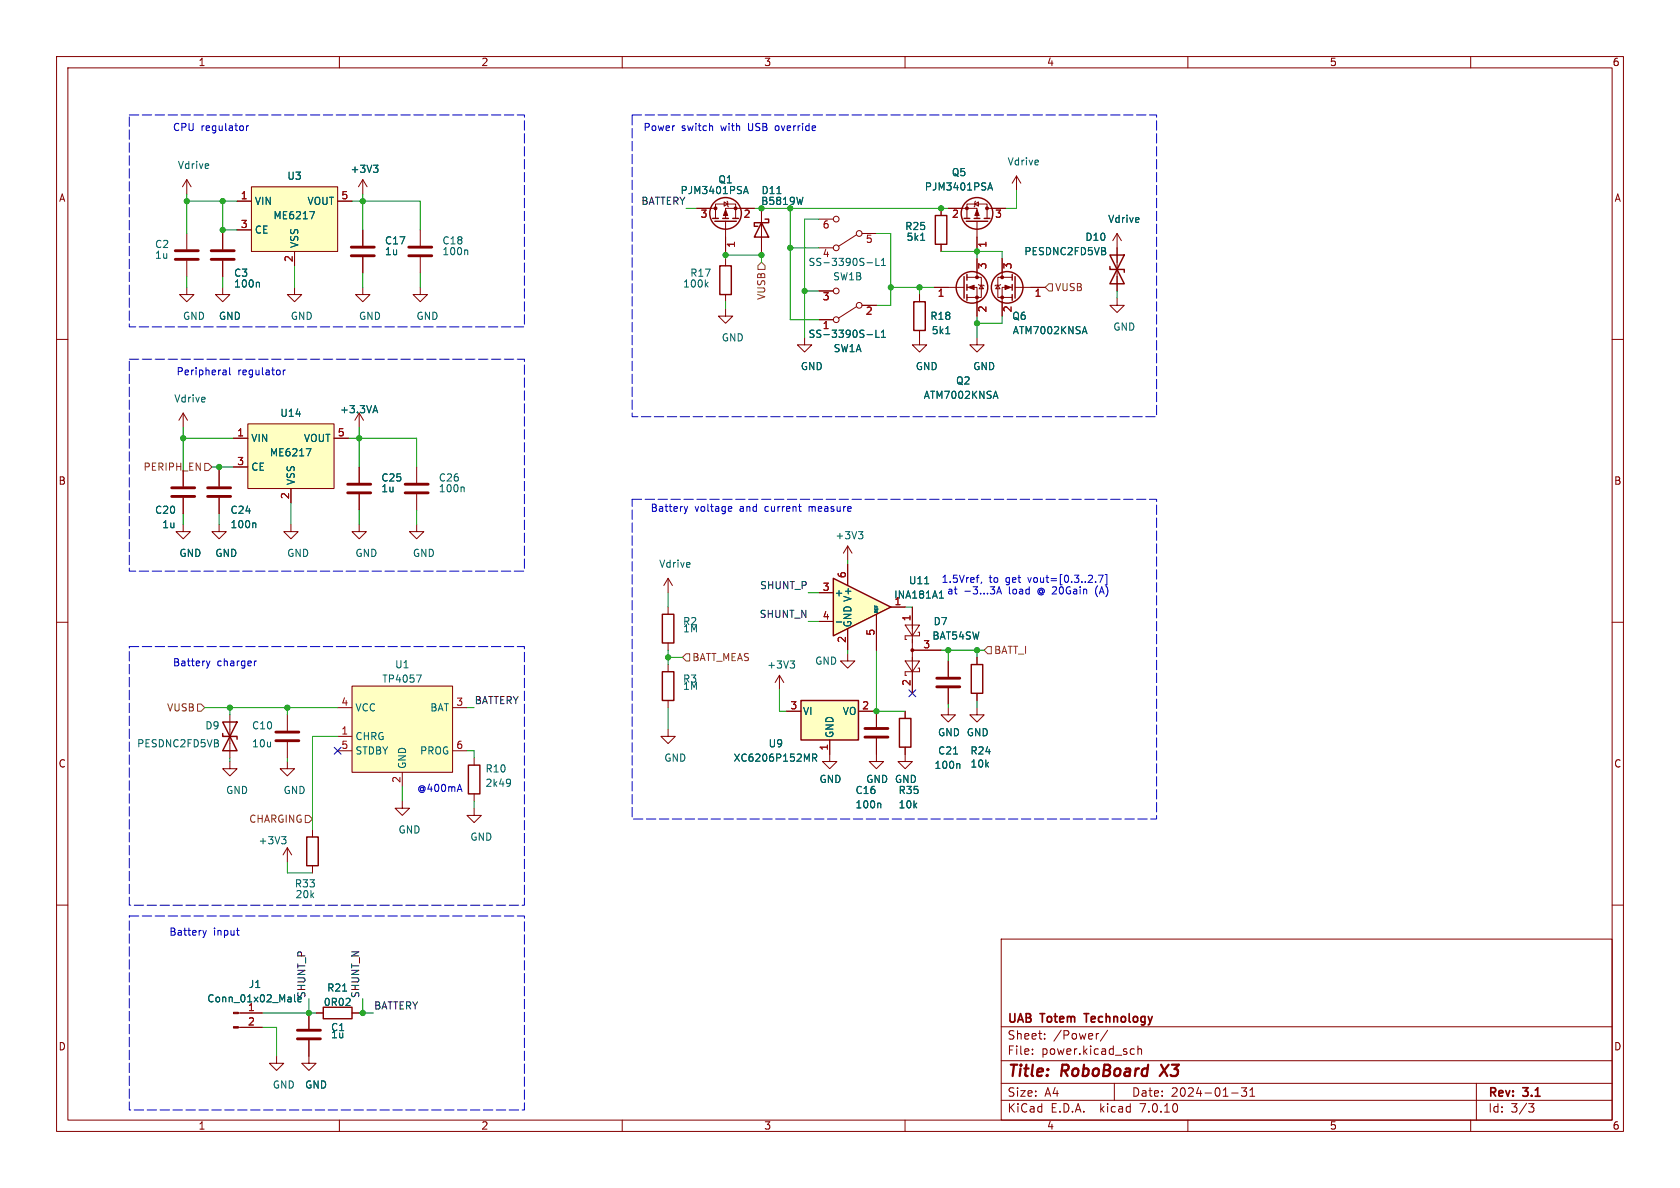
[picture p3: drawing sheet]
<svg xmlns="http://www.w3.org/2000/svg" width="297mm" height="210mm" viewBox="0 0 297 210" stroke-linecap="round" stroke-linejoin="round" font-family="sans-serif">
<g fill="none" stroke="#840000" stroke-width=".18">
<path d="M10 10h277v190h-277zM12 12h273v186h-273zM60 10v2M110 10v2M160 10v2M210 10v2M260 10v2M10 60h2M285 60h2M10 110h2M137.8 119.4l-.8 1.3M137.8 119.4v2.5"/>
<path d="M137.8 119.4l.8 1.3M149.9 115.6v1.2h1.2l-1.2 1.3-1.3-1.3h1.3M160 110.5h2.6l-1.3 1.9zM160 116.8h2.6l-1.3 1.9zM161.3 107.3v15.3M161.3 114.9h5.1M162.3 111.8h.3v.6h-2.6v.6h.3M162.3 118.1h.3v.6h-2.6v.7h.3M167.6 116.8v2.8M172.7 116.2v1.3M285 110h2M139.1 125.7h2.5"/>
<path d="M146.7 130.8v3.8h1.3l-1.3 1.3-1.3-1.3h1.3M151.8 125.7h2.5M154.9 130.6v4h1.3l-1.3 1.3-1.2-1.3h1.2M154.9 125.7v2.8M160 132.1v2.5h1.3l-1.3 1.3-1.3-1.3h1.3M160 125.7v1.3M167.6 125.1v1.3h1.3l-1.3 1.2-1.2-1.2h1.2M167.6 121.7v2.8M172.7 125.1v1.3h1.3l-1.3 1.2-1.3-1.2h1.3M172.7 122.6v1.2M10 160h2M285 160h2"/>
<path d="M177 166h108v32h-108zM60 198v2M110 198v2M160 198v2M177 194.5h108M177 191.5h108M177 187.5h108M177 181.5h108M182.5 186.3v.1M182.5 185.5v.1M184.7 183.6v.1M184.7 182.8v.1"/>
<path d="M194.2 182.7l-.2 .1M195.8 182.1l-1.3 2M197 191.5v3M200.1 185.4l.4 .1M200.5 186.3l-.4 .1M201.2 185.5l.2-.1 .3 .1 .1 .9M201.2 184.9v1.5M210 198v2M217.7 193.2h1.2M219.5 192.3h.9l-.5 .6 .4 .1v.7l-.2 .1h-.4l-.2-.1M221 193.8h.8M221 192.7l.4-.4v1.5"/>
<path d="M260 198v2M261 191.5v6.5M270.2 195.1h1l-.5 .6 .4 .1 .1 .5-.3 .3h-.4"/>
</g>
<path d="M206.6 188.2l-1.6 2" fill="none" stroke="#840000" stroke-width=".4"/>
<path d="M191.6 179.2h.9" fill="none" stroke="#840000" stroke-width=".3"/>
<path d="M139.7 116.8h.8l-.4 .5M140.2 117.3l.3 .3v.3l-.3 .2M143.7 134l.6-.1 .1-.2-.1-.3-.6-.1v1.3M144 134l.4 .6M168.6 133.3h.7M169.5 135l.2 .2v.6M155.5 142l.2 .2v.6" fill="none" stroke="#006464" stroke-width=".18"/>
<path d="M141.6 123.8h10.2v7h-10.2z" fill="#ffffc2" stroke="#ffffc2" stroke-width=".18"/>
<path d="M171.7 117.5h2v5.1h-2zM141.6 123.8h10.2v7h-10.2zM159 127h2v5.1h-2z" fill="none" stroke="#840000" stroke-width=".25"/>
<path d="M165.6 119.9h4.1M152.9 130.3h4.1M152.9 128.8h4.1M165.6 121.4h4.1" fill="none" stroke="#840000" stroke-width=".51"/>
<circle cx="161.3" cy="114.9" r=".25" fill="#840000" stroke="#840000" stroke-width=".18"/>
<path d="M147.3 102.2l10.2 5.1-10.2 5.1z" fill="#ffffc2"/>
<g fill="none" stroke="#840000" stroke-width=".25">
<path d="M126 38.6h1M126.4 39.1h3.8M127.8 38.6h1M129.5 38.6h1.1M134.6 39.4l1.3 2.5h-2.6zM135.3 38.7h.6v.7h-2.6v.6h.7M165.4 38.1h2v5.1h-2zM170.4 38.6h1M170.8 39.1h3.8M172.2 38.6h1M174 38.6h1M127.3 47h2v5.1h-2z"/>
<path d="M161.5 53.3h2.1v5.1h-2.1zM170.4 48.9v3.8M170.9 48.5v1M170.9 50.3v1M170.9 52.1v1M178.9 48.5v1M178.9 50.3v1M178.9 52.1v1M179.5 48.9v3.8M196.2 47.1v.5h2.6v.5M196.2 45.1l2.6 5.1h-2.6l2.6-5.1zM117.1 118.7h2v5.1h-2z"/>
<path d="M117.1 108.6h2v5.1h-2zM147.3 102.2l10.2 5.1-10.2 5.1zM39.4 129.7v.5h2.5v.5M39.4 127.6l2.5 5.1h-2.5l2.5-5.1zM82.8 135.3h2v5h-2zM54.2 148h2.1v5h-2.1zM57.1 178.1h5.1v2h-5.1z"/>
<circle cx="128.3" cy="37.7" r="2.79"/>
<circle cx="172.7" cy="37.7" r="2.79"/>
<circle cx="171.8" cy="50.8" r="2.79"/>
<circle cx="178.1" cy="50.8" r="2.79"/>
</g>
<g fill="none" stroke="#840000" stroke-width=".18">
<path d="M33 31.8l-.7 1.2M33 31.8v2.5M33 31.8l.8 1.2M41.9 35.6h2.5M44.4 33h15.3v11.5h-15.3zM59.7 35.6h2.5M64.1 31.8l-.7 1.2M64.1 31.8v2.5M64.1 31.8l.8 1.2M123.2 36.8h3.3M126.5 38.6v-2.5h3.5v2.5M128 35.7l.7 .4-.7 .3z"/>
<path d="M128.3 39.1v5.4M128.5 35.6l.2 .1v.7l.1 .2M133.3 36.8h-5v1.8M134.6 36.8v7.7M144.8 38.7h2.5M166.4 36.8v1.3M167.6 36.8h5.1v1.8M170.9 38.6v-2.5h3.6v2.5M172.3 36.1l.7-.4v.7zM172.5 35.6l-.2 .1v.7l-.1 .2M172.7 39.1v5.4M174.5 36.8h3.3"/>
<path d="M179.7 31.1l-.8 1.3M179.7 31.1v2.6M179.7 31.1l.8 1.3M33 50.8v1.3h1.3l-1.3 1.2-1.3-1.2h1.3M33 41.3v2.8M33 46.1v2.8M39.4 50.8v1.3h1.2l-1.2 1.2-1.3-1.2h1.3M39.4 41.3v2.8M39.4 46.1v2.8M41.9 40.6h2.5M52.1 50.8v1.3h1.2l-1.2 1.2-1.3-1.2h1.3M52.1 44.5v2.5"/>
<path d="M64.1 50.8v1.3h1.3l-1.3 1.2-1.2-1.2h1.2M64.1 40.6v2.8M64.1 45.5v2.8M74.3 50.8v1.3h1.3l-1.3 1.2-1.3-1.2h1.3M74.3 40.6v2.8M74.3 45.5v2.8M128.3 54.6v1.3h1.2l-1.2 1.3-1.3-1.3h1.3M128.3 45.7v1.3M128.3 52.1v1.2M142.2 59.7v1.3h1.3l-1.3 1.2-1.2-1.2h1.2M144.8 43.8h2.5M144.8 56.5h2.5"/>
<path d="M144.8 51.4h2.5M151.4 41.5l-3.2 2.1M151.4 54.2l-3.2 2.1M152.4 41.3h2.5M152.4 54h2.5M162.6 58.4v2.6h1.2l-1.2 1.2-1.3-1.2h1.3M162.6 52.1v1.2M165.1 50.8h5.3M166.4 43.2v1.3M170.9 50.8h1.8v5.1M170.9 49h2.6v3.6h-2.6M172.7 59.7v1.3h1.3l-1.3 1.2-1.3-1.2h1.3"/>
<path d="M172.7 45.7v3.3M173 50.3l.1 .1h.8l.1 .1M173.5 50.4l.4 .7h-.8zM176.4 50.4l.4 .7h-.8zM176.9 50.3l-.1 .1h-.8l-.1 .1M177.2 45.7v3.3M178.9 50.8h-1.7v5.1M178.9 49h-2.5v3.6h2.5M179.5 50.8h5.3M197.5 52.7v1.3h1.3l-1.3 1.2-1.3-1.2h1.3M197.5 41.3l-.8 1.2M197.5 41.3v10.1"/>
<path d="M197.5 41.3l.7 1.2M32.4 73l-.8 1.3M32.4 73v2.6M32.4 73l.7 1.3M41.3 77.5h2.5M43.8 74.9h15.3v11.5h-15.3zM59.1 77.5h2.5M63.5 73l-.8 1.3M63.5 73v2.6M63.5 73l.8 1.3M32.4 92.7v1.3h1.3l-1.3 1.3-1.3-1.3h1.3M32.4 83.2v2.8"/>
<path d="M32.4 88v2.8M38.7 92.7v1.3h1.3l-1.3 1.3-1.2-1.3h1.2M38.7 83.2v2.8M38.7 88v2.8M41.3 82.6h2.5M51.4 92.7v1.3h1.3l-1.3 1.3-1.2-1.3h1.2M51.4 86.4v2.5M63.5 92.7v1.3h1.3l-1.3 1.3-1.3-1.3h1.3M63.5 82.6v2.7M63.5 87.4v2.8M73.7 92.7v1.3h1.2l-1.2 1.3-1.3-1.3h1.3M73.7 82.6v2.7"/>
<path d="M73.7 87.4v2.8M149.9 96.5v2.6M149.9 99.7v3.8M149.9 96.5l-.8 1.3M149.9 96.5l.7 1.3M118.1 102.2v2.6M118.1 107.3v1.3M118.1 113.7v1.2M118.1 117.5v1.2M118.1 102.2l-.8 1.3M118.1 102.2l.8 1.3M144.8 104.8h2.5"/>
<path d="M144.8 109.9h2.5M149.9 111.1v3.8M154.9 108.6v6.3M157.5 107.3h2.5M161.3 107.3v3.8M161.3 118.7v3.9M161.3 114.9h5.1M167.6 116.8v2.8M172.7 116.2v1.3M40.6 134.6v1.3h1.3l-1.3 1.3-1.2-1.3h1.2M40.6 126.4v7.6M50.8 134.6v1.3h1.3l-1.3 1.3-1.3-1.3h1.3"/>
<path d="M50.8 126.4v2.8M50.8 131.2v2.8M59.7 130.2h2.5M59.7 125.1h2.5M59.7 132.7h2.5M62.2 121.3h17.8v15.2h-17.8zM71.1 136.5v2.6M80 125.1h2.5M80 132.7h2.5M83.8 134v1.3M118.1 128.9v1.3h1.3l-1.3 1.2-1.3-1.2h1.3M118.1 123.8v1.3"/>
<path d="M139.1 125.7h2.5M146.7 130.8v2.6M151.8 125.7h2.5M154.9 125.7v2.8M154.9 130.6v2.8M160 125.7v1.3M160 132.1v1.3M167.6 121.7v2.8M172.7 122.6v1.2M50.8 149.9v2.5M50.8 149.9l-.8 1.2M50.8 149.9l.8 1.2"/>
<path d="M55.2 146.7v1.3M55.2 153v1.3M71.1 141.6v1.3h1.3l-1.3 1.2-1.3-1.2h1.3M83.8 142.9v1.2h1.3l-1.3 1.3-1.3-1.3h1.3M83.8 140.3v1.3M42.1 179.1h4.3M54.6 179.1v2.8M55.9 179.1h1.2M62.2 179.1h1.3M42.1 181.6h4.3M48.9 186.7v1.3h1.3l-1.3 1.2-1.3-1.2h1.3M54.6 183.9v4.1h1.3l-1.3 1.2-1.3-1.2h1.3"/>
<circle cx="147.8" cy="38.7" r=".51"/>
<circle cx="147.8" cy="56.5" r=".51"/>
<circle cx="147.8" cy="51.4" r=".51"/>
<circle cx="147.8" cy="43.8" r=".51"/>
<circle cx="151.9" cy="41.3" r=".51"/>
<circle cx="151.9" cy="54" r=".51"/>
</g>
<g fill="none" stroke="#006464" stroke-width=".18">
<path d="M54.8 37.4h.8l-.5 1.3M66 29.2h.8l-.4 .5M66.6 29.7l.2 .2v.3l-.2 .3M131.4 34.2l.5-1.2 .4 1.2M131.6 33.9h.6M137.4 34.2h.7M141.9 34.9l-.3 1.2M174.6 33.6l.4-1.3 .5 1.3M174.7 33.2h.7M45.7 49.9l.2 .2v.6M82.5 44.2l.2 .2v.6M124.8 50.3l.4 .4"/>
<path d="M125.2 49.9l-.5 .5M153.3 46.5h.9M153.3 59.2h.9M154.8 45.7v1.2h.7M154.8 58.4v1.2h.7M155.8 46.9h.7M155.8 46l.4-.3v1.2M155.8 58.7l.4-.3v1.2M155.8 59.6h.7M162.8 42.5h.7M167.2 59h.7M191.4 58.6h.7"/>
<path d="M191.7 57.7l.5 1.3M54.1 79.3h.9l-.6 1.3M66 72.6h.6M66.3 71.7l.5 1.3M175.7 70.1h.6M176 69.2l.4 1.2M45 92.4l.2 .2v.7M81.9 86.1l.2 .2v.6M151.8 94h.7l-.4 .5M152.3 94.5l.2 .2v.3l-.2 .2M73.6 119.3h.9l-.6 1.3M147.8 110h1"/>
<path d="M163.5 103.2h.7M166.1 105.7h.7M166.3 104.6l.1-.1v1.2M90 137.7l.2 .2a1.07 1.07 0 0 1-.1 1M90.3 138.3l-.3 .2M143.7 134l.6-.1 .1-.2-.1-.3-.6-.1v1.3M144 134l.4 .6M168.6 133.3h.7M169.5 135l.2 .2v.6M49.8 147.9h.8l-.5 .5M50.3 148.4l.3 .2v.3l-.3 .3M155.5 142l.2 .2v.6"/>
<path d="M52.1 175.8v1.1l.2 .2M52.7 177h.5M60.6 175.2h.7"/>
</g>
<g fill="#ffffc2" stroke="#ffffc2" stroke-width=".18">
<path d="M44.4 33h15.3v11.5h-15.3z"/>
<path d="M43.8 74.9h15.3v11.5h-15.3z"/>
<path d="M62.2 121.3h17.8v15.2h-17.8z"/>
</g>
<g fill="none" stroke="#840000" stroke-width=".51">
<path d="M31 45.8h4.1M31 44.3h4.1M37.3 45.8h4.1M37.3 44.3h4.1M62.1 45.2h4.1M62.1 43.7h4.1M72.3 45.2h4M72.3 43.7h4M30.4 87.8h4M30.4 86.2h4M36.7 87.8h4.1M36.7 86.2h4.1"/>
<path d="M61.5 87.1h4M61.5 85.6h4M71.6 87.1h4.1M71.6 85.6h4.1M48.8 130.9h4M48.8 129.4h4M52.6 183.6h4M52.6 182.1h4"/>
</g>
<g fill="#840000" stroke="#840000" stroke-width=".18">
<path d="M128.3 37.1l.4 1h-.8z"/>
<path d="M41.3 181.5h.8v.2h-.8z"/>
<path d="M41.3 178.9h.8v.3h-.8z"/>
<path d="M172.7 37.1l.4 1h-.8z"/>
<path d="M171.2 50.8l1-.4v.8z"/>
<path d="M177.7 50.4l1 .4-1 .4z"/>
<circle cx="130" cy="36.8" r=".25"/>
<circle cx="126.5" cy="36.8" r=".25"/>
<circle cx="170.9" cy="36.8" r=".25"/>
<circle cx="174.5" cy="36.8" r=".25"/>
<circle cx="172.7" cy="52.6" r=".25"/>
<circle cx="172.7" cy="49" r=".25"/>
<circle cx="177.2" cy="52.6" r=".25"/>
<circle cx="177.2" cy="49" r=".25"/>
</g>
<path d="M134.6 46.4l.7 .6v.6h-1.3v-.6zM185.4 50.2h.7v1.2h-.7l-.6-.6zM36.2 81.9h.6l.7 .7-.7 .6h-.6zM121.3 115.6h.6v1.2h-.6l-.7-.6zM174.6 114.3h.7v1.3h-.7l-.6-.7zM34.9 124.5h.7l.6 .6-.6 .6h-.7zM54 144.1h.6l.6 .7-.6 .6h-.6z" fill="none" stroke="#725600" stroke-width=".18"/>
<g fill="none" stroke="#0000c2" stroke-width=".18">
<path d="M43.6 22.2v.9M43.9 22.2l-.3 .3M125.8 22.2l.2 .2v.7M39.6 65.4h.2l.2 .2v.7M40 66.2l-.4 .1M40 65.7l-.4 .1M40.6 65v1.1l.2 .2M50.1 65.4v.9M50.4 65.4l-.3 .3M121 89.5l.3 .9M121.3 90.4l-.2 .4M121.6 89.5l-.3 .9"/>
<path d="M128.9 89.5l.4 .1 .1 .2-.6 .2M129.3 90.3l-.4 .1M141.2 89.5h.4M141.5 90.4h.1M36.5 116.8l.3 .9M36.8 117.7l-.2 .4M37.1 116.8l-.3 .9M45.3 116.8l-.3 .3M172.6 102.1h.5M172.9 101.7h.2M173.5 102.9l-.1 .2M176.2 105l.4-1.3 .5 1.3"/>
<path d="M176.3 104.6h.6M183.6 104.1a.58 .58 0 0 0 0 .9M194 103.5a1.46 1.46 0 0 0 0 2M194.2 101.7h.8l-.5 1.3M195.4 101.6h.3v1.8M81.3 138.7l.4 1.2M35.9 164.5l.3 .8M36.2 165.3l-.2 .4M36.5 164.5l-.3 .8M41.8 164.5h.5M42 165.3h.3"/>
</g>
<path d="M22.9 20.3h69.8v37.5h-69.8v-37.5M111.8 20.3h92.7v53.4h-92.7v-53.4M22.9 63.5h69.8v37.5h-69.8v-37.5M111.8 88.3h92.7v56.5h-92.7v-56.5M22.9 114.3h69.8v45.7h-69.8v-45.7M22.9 161.9h69.8v34.3h-69.8v-34.3" fill="none" stroke="#0000c2" stroke-width=".18" stroke-dasharray="1.7 .6"/>
<g fill="none" stroke="#009600" stroke-width=".18">
<path d="M33 35.6h8.9M33 34.3v7M39.4 35.6v5.7M62.2 35.6h12.1v5M64.1 34.3v6.3M121.3 36.8h1.9M133.3 36.8h34.3M139.7 36.8v19.7h5.1M144.8 38.7h-2.6v21M179.7 33.7v3.1h-1.9M33 48.9v1.9M39.4 40.6h2.5"/>
<path d="M39.4 48.9v1.9M52.1 47v3.8M64.1 48.3v2.5M74.3 48.3v2.5M128.3 45.1h6.3M128.3 44.5v1.2M128.3 53.3v1.3M134.6 44.5v1.9M139.7 43.8h5.1M142.2 51.4h2.6M154.9 41.3h2.6v12.7h-2.6M157.5 50.8h7.6"/>
<path d="M162.6 50.8v1.3M166.4 44.5h10.8v1.2M172.7 44.5v1.2M172.7 55.9v3.8M177.2 55.9v1.3h-4.5M197.5 51.4v1.3M32.4 77.5h8.9M32.4 75.6v7.6M61.6 77.5h12.1v5.1M63.5 75.6v7M32.4 90.8v1.9M37.5 82.6h3.8"/>
<path d="M38.7 82.6v.6M38.7 90.8v1.9M51.4 88.9v3.8M63.5 90.2v2.5M73.7 90.2v2.5M149.9 99.1v.6M118.1 104.8v2.5M118.1 114.9v2.6M118.1 116.2h2.5M142.9 109.9h1.9M142.9 104.8h1.9M149.9 114.9v.7"/>
<path d="M154.9 114.9v10.8M160 107.3h1.3M166.4 114.9h7.6M167.6 114.9v1.9M172.7 114.9v1.3M36.2 125.1h23.5M40.6 125.1v1.3M40.6 134v.6M50.8 125.1v1.3M50.8 134v.6M59.7 130.2h-4.5v16.5M71.1 139.1v2.5"/>
<path d="M82.5 132.7h1.3v1.3M82.5 125.1h1.3M118.1 125.1v3.8M137.8 121.9v3.8h1.3M154.3 125.7h5.7M167.6 124.5v.6M172.7 123.8v1.3M50.8 152.4v1.9h4.4M83.8 141.6v1.3M46.4 179.1h9.5M54.6 176.5v2.6M63.5 179.1h2.5"/>
<path d="M64.1 176.5v2.6M46.4 181.6h2.5v5.1"/>
</g>
<path d="M59.1 132.1l1.2 1.2M60.3 132.1l-1.2 1.2M160.7 121.9l1.2 1.3M161.9 121.9l-1.2 1.3" fill="none" stroke="#000084" stroke-width=".18"/>
<g fill="#009600" stroke="#009600" stroke-width=".18">
<circle cx="142.2" cy="51.4" r=".46"/>
<circle cx="157.5" cy="50.8" r=".46"/>
<circle cx="167.6" cy="114.9" r=".46"/>
<circle cx="154.9" cy="125.7" r=".46"/>
<circle cx="172.7" cy="114.9" r=".46"/>
<circle cx="50.8" cy="125.1" r=".46"/>
<circle cx="40.6" cy="125.1" r=".46"/>
<circle cx="166.4" cy="36.8" r=".46"/>
<circle cx="172.7" cy="57.2" r=".46"/>
<circle cx="162.6" cy="50.8" r=".46"/>
<circle cx="172.7" cy="44.5" r=".46"/>
<circle cx="33" cy="35.6" r=".46"/>
<circle cx="39.4" cy="40.6" r=".46"/>
<circle cx="39.4" cy="35.6" r=".46"/>
<circle cx="64.1" cy="35.6" r=".46"/>
<circle cx="63.5" cy="77.5" r=".46"/>
<circle cx="32.4" cy="77.5" r=".46"/>
<circle cx="38.7" cy="82.6" r=".46"/>
<circle cx="54.6" cy="179.1" r=".46"/>
<circle cx="64.1" cy="179.1" r=".46"/>
<circle cx="134.6" cy="36.8" r=".46"/>
<circle cx="128.3" cy="45.1" r=".46"/>
<circle cx="139.7" cy="43.8" r=".46"/>
<circle cx="134.6" cy="45.1" r=".46"/>
<circle cx="139.7" cy="36.8" r=".46"/>
<circle cx="118.1" cy="116.2" r=".46"/>
</g>
<g font-size="2.8" fill="#840000">
<text x="178" y="190.9">Title:</text>
<text x="187.7" y="190.9">RoboBoard</text>
<text x="206.1" y="190.9">X3</text>
</g>
<g font-size="2.1" fill="#840000">
<text x="178" y="184">Sheet:</text>
<text x="178" y="181.2">UAB</text>
<text x="184.1" y="181.2">Totem</text>
<text x="186.2" y="184">/Power/</text>
<text x="192.5" y="181.2">Technology</text>
<text x="178" y="186.7">File:</text>
<text x="184.1" y="186.7">power.kicad_sch</text>
<text x="178" y="196.9">KiCad</text>
<text x="178" y="194.1">Size:</text>
<text x="184.7" y="194.1">A4</text>
<text x="185.7" y="196.9">E.D.A.</text>
<text x="194.6" y="196.9">kicad</text>
<text x="200" y="194.1">Date:</text>
<text x="201.8" y="196.9">7.0.10</text>
<text x="207" y="194.1">2024-01-31</text>
<text x="263" y="194.3">Rev:</text>
<text x="263" y="196.9">Id:</text>
<text x="267.1" y="196.9">3/3</text>
<text x="269.4" y="194.3">3.1</text>
</g>
<g font-size="1.8" fill="#840000">
<text x="35" y="11.9">1</text>
<text x="85" y="11.9">2</text>
<text x="135" y="11.9">3</text>
<text x="185" y="11.9">4</text>
<text x="235" y="11.9">5</text>
<text x="285" y="11.9">6</text>
<text x="10.3" y="35.9">A</text>
<text x="285.3" y="35.9">A</text>
<text x="10.3" y="85.9">B</text>
<text x="285.3" y="85.9">B</text>
<text x="10.3" y="135.9">C</text>
<text x="285.3" y="135.9">C</text>
<text x="10.3" y="185.9">D</text>
<text x="285.3" y="185.9">D</text>
<text x="35" y="199.9">1</text>
<text x="85" y="199.9">2</text>
<text x="135" y="199.9">3</text>
<text x="185" y="199.9">4</text>
<text x="235" y="199.9">5</text>
<text x="285" y="199.9">6</text>
</g>
<g font-size="1.8" fill="#0000c2">
<text x="30.5" y="23.2">CPU</text>
<text x="35.5" y="23.2">regulator</text>
<text x="113.7" y="23.2">Power</text>
<text x="120.5" y="23.2">switch</text>
<text x="127.6" y="23.2">with</text>
<text x="132.5" y="23.2">USB</text>
<text x="137.5" y="23.2">override</text>
<text x="31.1" y="66.4">Peripheral</text>
<text x="42" y="66.4">regulator</text>
<text x="114.9" y="90.6">Battery</text>
<text x="122.8" y="90.6">voltage</text>
<text x="130.9" y="90.6">and</text>
<text x="135.5" y="90.6">current</text>
<text x="143.4" y="90.6">measure</text>
<text x="166.4" y="103.1">1.5Vref,</text>
<text x="167.5" y="105.2">at</text>
<text x="170.6" y="105.2">-3...3A</text>
<text x="174.9" y="103.1">to</text>
<text x="177.9" y="103.1">get</text>
<text x="178.7" y="105.2">load</text>
<text x="182" y="103.1">vout=[0.3..2.7]</text>
<text x="183.9" y="105.2">@ 20Gain</text>
<text x="194.5" y="105.2">(A)</text>
<text x="30.5" y="117.9">Battery</text>
<text x="38.4" y="117.9">charger</text>
<text x="73.7" y="140.1">@400mA</text>
<text x="29.8" y="165.5">Battery</text>
<text x="37.7" y="165.5">input</text>
</g>
<g font-size="1.8" fill="#006464">
<text x="178" y="29.4">Vdrive</text>
<text x="31.3" y="30.1">Vdrive</text>
<text x="50.7" y="32">U3</text>
<text x="61.9" y="30.8">+3V3</text>
<text x="120.2" y="34.5">PJM3401PSA</text>
<text x="126.9" y="32.6">Q1</text>
<text x="134.5" y="34.5">D11</text>
<text x="163.4" y="33.9">PJM3401PSA</text>
<text x="168.2" y="31.3">Q5</text>
<text x="45" y="36.4">VIN</text>
<text x="45" y="41.5">CE</text>
<text x="48.2" y="39">ME6217</text>
<text x="54.3" y="36.4">VOUT</text>
<text x="134.5" y="36.4">B5819W</text>
<text x="159.9" y="40.9">R25</text>
<text x="195.8" y="39.6">Vdrive</text>
<text x="27.3" y="44">C2</text>
<text x="27.3" y="45.9">1u</text>
<text x="52.9" y="43.9" transform="rotate(-90 52.9 43.9)">VSS</text>
<text x="68" y="45.3">1u</text>
<text x="68" y="43.4">C17</text>
<text x="78.1" y="45.3">100n</text>
<text x="78.1" y="43.4">C18</text>
<text x="142.8" y="47.2">SS-3390S-L1</text>
<text x="145.3" y="45.8">4</text>
<text x="160.2" y="42.8">5k1</text>
<text x="181" y="45.3">PESDNC2FD5VB</text>
<text x="191.8" y="42.8">D10</text>
<text x="41.3" y="49.1">C3</text>
<text x="41.3" y="51">100n</text>
<text x="120.7" y="51">100k</text>
<text x="121.9" y="49.1">R17</text>
<text x="147.2" y="49.8">SW1B</text>
<text x="32.3" y="56.7">GND</text>
<text x="38.6" y="56.7">GND</text>
<text x="51.3" y="56.7">GND</text>
<text x="63.4" y="56.7">GND</text>
<text x="73.5" y="56.7">GND</text>
<text x="142.8" y="59.9">SS-3390S-L1</text>
<text x="164.4" y="56.7">R18</text>
<text x="164.6" y="59.3">5k1</text>
<text x="178.9" y="56.7">Q6</text>
<text x="178.9" y="59.3">ATM7002KNSA</text>
<text x="196.7" y="58.6">GND</text>
<text x="127.5" y="60.6">GND</text>
<text x="141.5" y="65.6">GND</text>
<text x="147.3" y="62.5">SW1A</text>
<text x="161.8" y="65.6">GND</text>
<text x="172" y="65.6">GND</text>
<text x="30.7" y="71.3">Vdrive</text>
<text x="163.2" y="70.7">ATM7002KNSA</text>
<text x="168.9" y="68.2">Q2</text>
<text x="49.5" y="73.9">U14</text>
<text x="60" y="73.3">+3.3VA</text>
<text x="44.3" y="78.3">VIN</text>
<text x="44.3" y="83.4">CE</text>
<text x="47.6" y="80.9">ME6217</text>
<text x="53.6" y="78.3">VOUT</text>
<text x="52.3" y="85.9" transform="rotate(-90 52.3 85.9)">VSS</text>
<text x="67.3" y="87.2">1u</text>
<text x="67.3" y="85.3">C25</text>
<text x="77.5" y="87.2">100n</text>
<text x="77.5" y="85.3">C26</text>
<text x="27.3" y="91">C20</text>
<text x="28.6" y="93.6">1u</text>
<text x="40.6" y="93.6">100n</text>
<text x="40.6" y="91">C24</text>
<text x="147.6" y="95.5">+3V3</text>
<text x="31.6" y="98.7">GND</text>
<text x="38" y="98.7">GND</text>
<text x="50.7" y="98.7">GND</text>
<text x="62.7" y="98.7">GND</text>
<text x="72.9" y="98.7">GND</text>
<text x="116.4" y="100.6">Vdrive</text>
<text x="147.4" y="105.6">+</text>
<text x="158" y="106">INA181A1</text>
<text x="160.6" y="103.5">U11</text>
<text x="120.7" y="110.7">R2</text>
<text x="120.7" y="112">1M</text>
<text x="150.7" y="111" transform="rotate(-90 150.7 111)">GND V+</text>
<text x="164.7" y="113.3">BAT54SW</text>
<text x="164.9" y="110.7">D7</text>
<text x="69.7" y="118.3">U1</text>
<text x="135.5" y="118.4">+3V3</text>
<text x="144" y="117.7">GND</text>
<text x="62.7" y="126">VCC</text>
<text x="67.5" y="120.9">TP4057</text>
<text x="76" y="126">BAT</text>
<text x="120.7" y="120.9">R3</text>
<text x="120.7" y="122.1">1M</text>
<text x="36.2" y="129.1">D9</text>
<text x="44.5" y="129.1">C10</text>
<text x="62.7" y="131">CHRG</text>
<text x="141.9" y="126.6">VI</text>
<text x="147.5" y="130.6" transform="rotate(-90 147.5 130.6)">GND</text>
<text x="148.9" y="126.6">VO</text>
<text x="165.7" y="130.4">GND GND</text>
<text x="24.1" y="132.3">PESDNC2FD5VB</text>
<text x="44.5" y="132.3">10u</text>
<text x="62.7" y="133.6">STDBY</text>
<text x="72" y="136" transform="rotate(-90 72 136)">GND</text>
<text x="74.2" y="133.6">PROG</text>
<text x="85.7" y="136.8">R10</text>
<text x="117.3" y="134.8">GND</text>
<text x="129.6" y="134.8">XC6206P152MR</text>
<text x="135.8" y="132.3">U9</text>
<text x="165.1" y="136.1">100n</text>
<text x="165.7" y="133.6">C21</text>
<text x="171.5" y="135.9">10k</text>
<text x="171.5" y="133.6">R24</text>
<text x="39.9" y="140.6">GND</text>
<text x="50" y="140.6">GND</text>
<text x="85.7" y="139.3">2k49</text>
<text x="144.8" y="138.6">GND</text>
<text x="151.1" y="143.1">100n</text>
<text x="151.1" y="140.6">C16</text>
<text x="153" y="138.6">GND GND</text>
<text x="158.8" y="143.1">10k</text>
<text x="158.8" y="140.6">R35</text>
<text x="45.6" y="149.5">+3V3</text>
<text x="70.4" y="147.5">GND</text>
<text x="83.1" y="148.8">GND</text>
<text x="52" y="157.1">R33</text>
<text x="52.1" y="159">20k</text>
<text x="36.5" y="177.4">Conn_01x02_Male</text>
<text x="43.9" y="174.9">J1</text>
<text x="54.1" y="176.5" transform="rotate(-90 54.1 176.5)">SHUNT_P</text>
<text x="57.1" y="178">0R02</text>
<text x="57.7" y="175.5">R21</text>
<text x="58.4" y="182.5">C1</text>
<text x="58.4" y="183.7">1u</text>
<text x="48.1" y="192.6">GND</text>
<text x="53.8" y="192.6">GND</text>
</g>
<g font-size="1.8" fill="#a90000">
<text x="42.5" y="35.3">1</text>
<text x="60.3" y="35.3">5</text>
<text x="42.5" y="40.4">3</text>
<text x="123.8" y="38.8">3</text>
<text x="131.4" y="38.8">2</text>
<text x="145.3" y="40.7">6</text>
<text x="168.2" y="38.8">2</text>
<text x="175.8" y="38.8">3</text>
<text x="51.8" y="46.4" transform="rotate(-90 51.8 46.4)">2</text>
<text x="130.3" y="43.9" transform="rotate(-90 130.3 43.9)">1</text>
<text x="153" y="43.3">5</text>
<text x="174.7" y="47.7" transform="rotate(-90 174.7 47.7)">3</text>
<text x="174.7" y="43.9" transform="rotate(-90 174.7 43.9)">1</text>
<text x="179.1" y="47.7" transform="rotate(-90 179.1 47.7)">3</text>
<text x="145.3" y="53.4">3</text>
<text x="165.7" y="52.8">1</text>
<text x="182.8" y="52.8">1</text>
<text x="145.3" y="58.5">1</text>
<text x="153" y="56">2</text>
<text x="174.7" y="55.3" transform="rotate(-90 174.7 55.3)">2</text>
<text x="179.1" y="55.3" transform="rotate(-90 179.1 55.3)">2</text>
<text x="41.8" y="77.2">1</text>
<text x="59.6" y="77.2">5</text>
<text x="41.8" y="82.3">3</text>
<text x="51.2" y="88.3" transform="rotate(-90 51.2 88.3)">2</text>
<text x="145.3" y="104.5">3</text>
<text x="149.6" y="102.3" transform="rotate(-90 149.6 102.3)">6</text>
<text x="158" y="107.1">1</text>
<text x="145.3" y="109.6">4</text>
<text x="149.6" y="113.7" transform="rotate(-90 149.6 113.7)">2</text>
<text x="154.7" y="112.5" transform="rotate(-90 154.7 112.5)">5</text>
<text x="161" y="109.9" transform="rotate(-90 161 109.9)">1</text>
<text x="163.1" y="114.7">3</text>
<text x="60.3" y="124.8">4</text>
<text x="80.6" y="124.8">3</text>
<text x="139.6" y="125.5">3</text>
<text x="152.3" y="125.5">2</text>
<text x="161" y="121.4" transform="rotate(-90 161 121.4)">2</text>
<text x="60.3" y="129.9">1</text>
<text x="60.3" y="132.5">5</text>
<text x="80.6" y="132.5">6</text>
<text x="146.4" y="132.8" transform="rotate(-90 146.4 132.8)">1</text>
<text x="70.9" y="138.5" transform="rotate(-90 70.9 138.5)">2</text>
<text x="43.7" y="178.8">1</text>
<text x="43.7" y="181.4">2</text>
</g>
<g font-size="1.8" fill="#0f0f0f">
<text x="113.3" y="36.3">BATTERY</text>
<text x="134.3" y="104.2">SHUNT_P</text>
<text x="134.2" y="109.3">SHUNT_N</text>
<text x="83.8" y="124.6">BATTERY</text>
<text x="63.6" y="176.5" transform="rotate(-90 63.6 176.5)">SHUNT_N</text>
<text x="66" y="178.5">BATTERY</text>
</g>
<g font-size="1.8" fill="#725600">
<text x="135.5" y="53.1" transform="rotate(-90 135.5 53.1)">VUSB</text>
<text x="186.4" y="51.7">VUSB</text>
<text x="25.3" y="83.4">PERIPH_EN</text>
<text x="122.3" y="117.1">BATT_MEAS</text>
<text x="175.6" y="115.8">BATT_I</text>
<text x="29.4" y="126">VUSB</text>
<text x="44" y="145.6">CHARGING</text>
</g>
<text font-size=".7" fill="#006464" x="155.3" y="108.5" transform="rotate(-90 155.3 108.5)">REF</text>
</svg>
